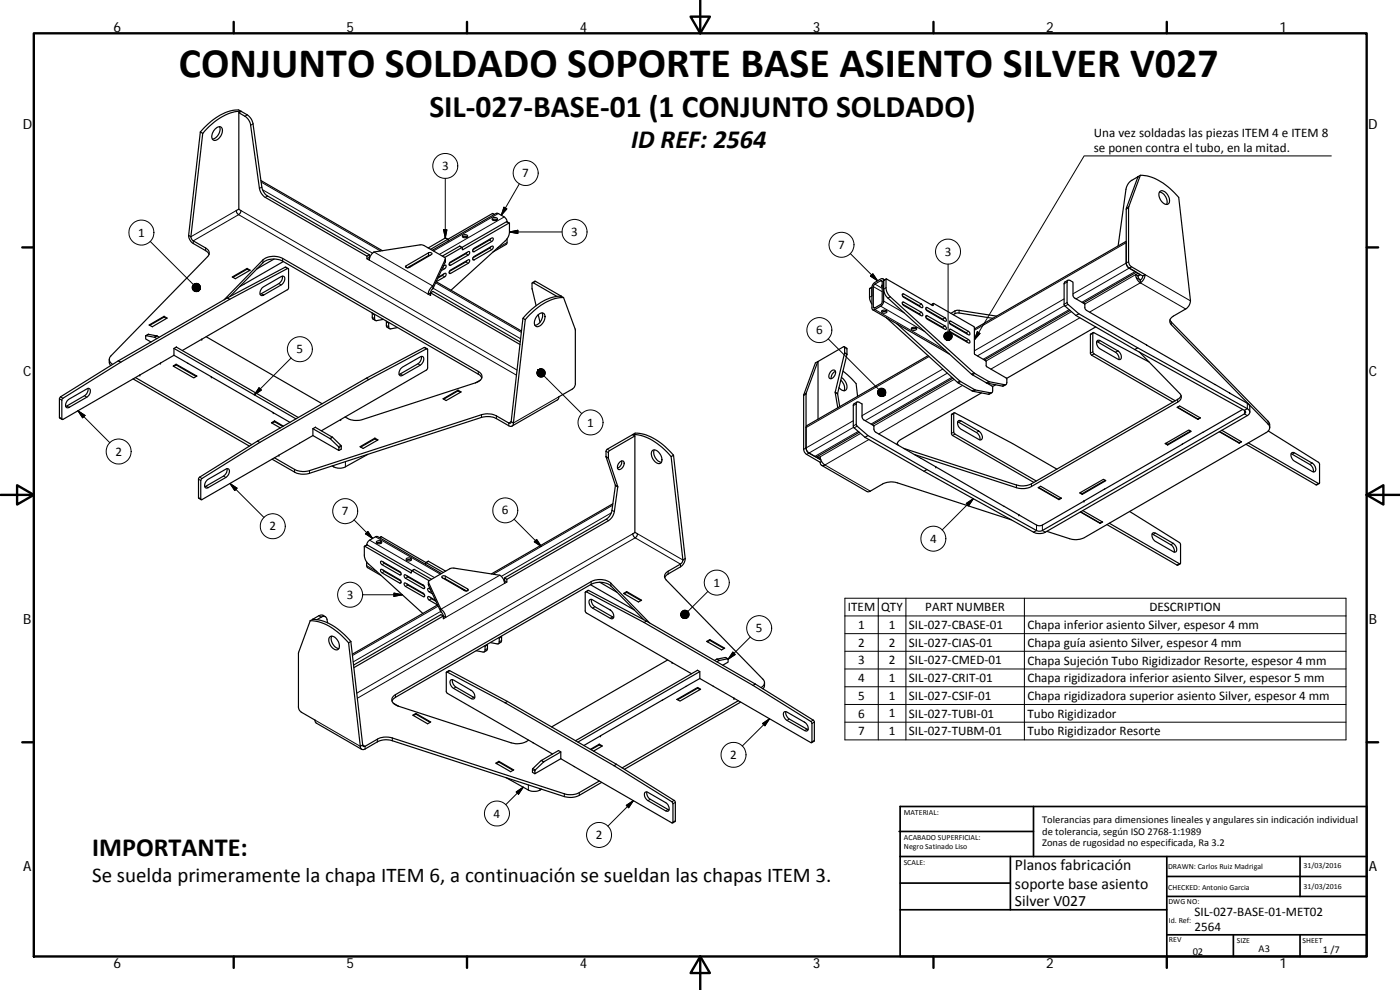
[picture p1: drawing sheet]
<svg xmlns="http://www.w3.org/2000/svg" width="420mm" height="297mm" viewBox="0 0 420 297" stroke-linecap="round" stroke-linejoin="round" font-family="sans-serif">
<g fill="none" stroke="#000" stroke-width=".36">
<path d="M60.1 39.6l-3.5 31M60.1 39.6l.7 .4M64.6 38.7a1.12 1.12 0 0 1 1.1-.7 1.12 1.12 0 0 1 1 .9 2.89 2.89 0 0 1-2.6 3.2 2.07 2.07 0 0 1 .3-3.2zM65.9 38a3.1 3.1 0 0 1-2.2 3.7M71.7 33.8l1.8 1.1a3.8 3.8 0 0 1 1.7 2.7l2.7 18.9a3.9 3.9 0 0 0 1.7 2.7l30.5 17.6M71.7 33.8l.7-.4 1.8 1.1a4 4 0 0 1 1.7 2.7l2.7 18.9a4 4 0 0 0 1.7 2.7l30.5 17.6M71.7 33.8v29l.6 .4v.4a.61 .61 0 0 1-.5 .7 .61 .61 0 0 1-.8-.5l-.1-.6 .8-.5M72.3 33.4h.1M72.3 33.4a16 16 0 0 0-11.5 6.6M72.3 33.4a3.9 3.9 0 0 0-3.3-.1 19.1 19.1 0 0 0-8.9 6.3M60.8 40l-3.5 31M78.3 54.2l36.5 21"/>
<path d="M341.5 53.1h.1M341.5 53.1l-1.8 1a3.8 3.8 0 0 0-1.8 2.7l-2.3 17M341.5 53.1v.1M342.2 52.6l-3.5 9.6v16.3l.3 .9 .4 .5 4.3 2.5M342.2 52.6l-.7 .4-3.5 9.8v16.1l.3 .9 .6 .7M342.2 52.6a15.5 15.5 0 0 1 10.9 5.9l.6 .7 3.6 31.1a3.1 3.1 0 0 1-1.5 2.4l-3.7 2.1a1.57 1.57 0 0 0-.6 2.6l29.1 29.8a1.52 1.52 0 0 1-.6 2.6l-54.5 31.5a6.1 6.1 0 0 1-4.5 .3l-6.8-2.2M348 57.6a2.98 2.98 0 0 1 2.1 3.7M348.1 57.5a1.84 1.84 0 0 1 2.6 1.4 1.48 1.48 0 0 1-.6 2.4 2.94 2.94 0 0 1-2-3.8zM56.6 70.6l.7 .4M56.6 70.6a2.98 2.98 0 0 0 1.4 2.5l3.7 2.1 1 1.1M57.3 71l.5 1.2 3.9 2.2a1.57 1.57 0 0 1 .6 2.6l-29 29.8a1.54 1.54 0 0 0 .5 2.5M82.3 77.7l-5.2 3"/>
<path d="M85 78.5l-13.1 7.5M110.1 76.8v.8l.7 .4a3.1 3.1 0 0 1 1.4-2.4l14.4-2.2 6.7 3.8 .4 .5-3.8 8.1M110.8 77.2l-.7 .4M110.8 76.4l-.7 .4M110.8 76.4l.2 .9M121.8 79.8l6.9-4a.46 .46 0 0 1 .7-.1 .46 .46 0 0 1 .1 .7l-6.9 3.9a.51 .51 0 0 1-.6 .1 .51 .51 0 0 1-.2-.6zM122.9 79.9l.2 .2M123 79.9l.2 .1M123.5 79.7l.1 .1M129.1 76.6l-.5 .1-6.4 3.7M133.1 79.9l.4-.3a.46 .46 0 0 1 .5 .4 .46 .46 0 0 1-.4 .5l-1.2 .7M133.4 77.3l5.2-3h.2l.1 .6 13.9-8 .1 2.7a3.8 3.8 0 0 1-1.3 2.7l-16.3 14.8"/>
<path d="M133.7 77.7l-.1 1-3.7 7.9M134.5 71.8l-.9-.4-5.1 3M134.5 72.3l-.1-.5-5.2 3M135.1 78.7l5.4-3.2a.48 .48 0 0 1 .6 .4 .48 .48 0 0 1-.4 .6l-5.5 3.1a.48 .48 0 0 1-.5-.4 .48 .48 0 0 1 .4-.5zM138.7 74.3l-.8-.4-5.2 2.9M138.8 70.7a.82 .82 0 0 1 .9-.3 .82 .82 0 0 1 .6 .7 .86 .86 0 0 1-.9 .2 .86 .86 0 0 1-.6-.6zM138.9 71.1l.5-.2 .8 .2M140.2 75.7l-.4 .4-4.9 2.9M140.2 78.2l-.4 .4-4.9 2.8M142.1 74.7l5.5-3.3a.48 .48 0 0 1 .5 .4 .48 .48 0 0 1-.4 .6l-5.4 3.1a.37 .37 0 0 1-.5-.2 .37 .37 0 0 1 .2-.5zM142.2 77l5.4-3.1a.37 .37 0 0 1 .5 .1 .37 .37 0 0 1-.2 .5l-5.6 3.5a.47 .47 0 0 1-.5-.4 .47 .47 0 0 1 .4-.6zM147.2 71.6l-.3 .4-4.9 2.9"/>
<path d="M147.2 74.1l-.3 .4-4.9 2.8M147.8 66l.7-.2 .7 .2M147.8 65.4a.78 .78 0 0 1 .9-.2 .78 .78 0 0 1 .5 .7 .86 .86 0 0 1-1.5-.3zM148.4 64.3l-.6-.2-13.4 7.7M149.1 65.9v.1M152.1 66.5l-13.4 7.7M152.1 66.5l.8 .4M152.2 66.5l-.2-.7-.5-.6-1.9-1.1-.7-.1-19.2 11.1M152.2 71.6v1.3l-.3 .4-4 2.3M338 72.4l-45.6 26.3M44.8 97.5l4.4-2.6 1 .5-4.5 2.6zM49.2 95.1l-4.2 2.5"/>
<path d="M49.2 95.1l.7 .5M49.2 94.9v.2M67.3 89.9l11.6-11.9a5.6 5.6 0 0 1 5.9-.5l58.7 33.9a1.7 1.7 0 0 1 1.1 1.9 1.7 1.7 0 0 1-1.5 1.4l-.4 .2M68.2 89.4l-32.7 18.9M68.2 89.4l.7 .4M68.9 89.8l-32.7 18.9M68.9 89.8l17.4-9.2 .3 .1v5.8l-.2 .4-25.9 14.9M69 89l9.9-10.2a5.4 5.4 0 0 1 5.9-.4l58.7 33.9 1.1 1.1M69.7 83.1l4.5-2.6 .9 .6-4.5 2.5zM74.2 80.8l-4.3 2.4M74.2 80.8l.7 .4M74.2 80.5v.3"/>
<path d="M78.7 86.4l5.7-3.4a.77 .77 0 0 1 1 .1 .77 .77 0 0 1 0 1l-.8 1.2-5.5 3.2a.77 .77 0 0 1-1-.1 .77 .77 0 0 1 0-1zM84.7 82.8a2.22 2.22 0 0 1-1 2.3l-5.6 3.2M86.5 80.6l-.9-.4-17.4 9.2M111.8 93.9v1.6l.9 .7M112.4 94.3v1.5l.3 .4 2.4-.4M116 96.4v1.6l.9 .6M116.7 96.8l-.1 1.2 .2 .6 .5 .1 2-.4M128.5 88.3l.7 .4v-.8l.7-.5 26.2 15.2M129.2 87.9l-.7 .4M129.2 87.9l26.9 15.5M129.9 85.8a3.2 3.2 0 0 0-1.4 2.5M129.9 86.6l-.4 .5-.3 .8"/>
<path d="M129.9 85.8v.8M131.5 83.2l2.1-1.2a.58 .58 0 0 1 .3 .6 .58 .58 0 0 1-.4 .5l-2.6 1.4 25.6 14.8M133.1 82.2l-1.7 1.2M135.1 81.1l5.6-3.2a.6 .6 0 0 1 .3 .6 .6 .6 0 0 1-.5 .5l-5.3 3a.46 .46 0 0 1-.5-.3 .46 .46 0 0 1 .4-.6zM156.9 95.5l-3.5 31M157.6 95.9l-3.5 31M159.8 84.8l.8-.4 7.7 4.4M161.4 94.6a1.13 1.13 0 0 1 1.1-.7 1.13 1.13 0 0 1 1 .8 2.88 2.88 0 0 1-2.6 3.3 2.15 2.15 0 0 1 .3-3.2zM161.5 94.4l.6 2.3M162.7 93.9a2.99 2.99 0 0 1-2.2 3.7M167.1 88.9l-7.3-4.1-.1 1.8 1.2 5.1M168.3 88.8v.1"/>
<path d="M169.1 89.3l3.6 9.6-.1 16.7-.8 1.1-4.1 2.4-.2 .8-13.8 7.9M169.1 89.3a3.8 3.8 0 0 0-3.3-.1 18.9 18.9 0 0 0-8.9 6.3l.7 .4M169.1 89.3a15.3 15.3 0 0 0-10.8 5.9l-.7 .7M261.7 86.2l-.7 .5v2.5v.7l.7 1.3M261.9 93l23.1 13.3M262.4 84.9l1.9-1.2a.53 .53 0 0 1 .6-.1 .53 .53 0 0 1 .3 .6l-.1 6.6-.6 .9-1.9 1.2a.53 .53 0 0 1-.7 .1 .53 .53 0 0 1-.2-.6v-6.1l.1-.7zM262.4 85.3l1.9-1.1 .4 .1v6.4l-.3 .6-2.1 1.2-.2-.4v-6.1zM264.6 93.3a.76 .76 0 0 1 .9-.3 .76 .76 0 0 1 .6 .8 .81 .81 0 0 1-.9 .2 .81 .81 0 0 1-.6-.7zM264.7 93.2a1.13 1.13 0 0 0 1.4 0M264.7 85.6h.1M264.8 85.5l-.2 .4 .2 .2M264.9 83.6l.6 .4"/>
<path d="M265.9 95.3l21.7 19.6a15.1 15.1 0 0 0 9.1 3.4l1-.5M265.9 83.7l-.7 .5v2.6a3.9 3.9 0 0 0 1.3 2.7l25.1 22.8 4.4 2.6M265.9 83.7l14 8 .1-.6h.2l12.1 6.9 .1 .3 .1 7.9 3.4 2 .2 1.8 5.9 3.5 .1 1.7-.5 .2a14.8 14.8 0 0 1-9.2-3.4l-25.2-23a3.9 3.9 0 0 1-1.3-2.6zM269.1 97.1l19.2 17.4a14.9 14.9 0 0 0 9.2 3.4l.4-.4v-1.5l-1.9-1.1M270.9 88.8l4.9 2.9 .4 .4M270.9 91.2l4.9 2.9 .4 .4M270.9 88.2l5.8 3.2a.46 .46 0 0 1 .3 .5 .46 .46 0 0 1-.5 .4l-5.4-3.2-.3-.6zM270.9 90.6l5.8 3.2a.48 .48 0 0 1 .3 .5 .48 .48 0 0 1-.5 .4l-5.3-3-.4-.6zM273.6 98.4a.87 .87 0 0 1 1.5 .4 .81 .81 0 0 1-.9 .4 .81 .81 0 0 1-.6-.8zM273.6 98.4l.7 .2 .7-.2M277.9 92.4l.4-.1 5.4 3.1a.48 .48 0 0 1 .4 .6 .48 .48 0 0 1-.5 .4l-5.5-3.2zM277.9 94.8l.4-.1 5.4 3.2a.46 .46 0 0 1 .4 .5 .46 .46 0 0 1-.5 .4l-5.3-3-.4-.6z"/>
<path d="M277.9 92.9l5 2.9 .3 .4M277.9 95.4l5 2.8 .3 .4M280.1 91.1l-.6 .3M285 98.8h.4l5.4 3.2a.46 .46 0 0 1 .4 .5 .46 .46 0 0 1-.6 .4l-5.2-3.1-.4-.3zM285 96.3l5.8 3.2a.48 .48 0 0 1 .4 .5 .48 .48 0 0 1-.6 .5l-5.2-3.1-.4-.4zM285 99.4l5 2.9 .3 .4M285 97l5 2.8 .3 .4M285.4 94l1.2-.7 .9-.2 11.6 1.7M286.1 94.4l.7-.4 1-.1 10.2 1.6M320.5 84.1l-.9 .5-.2 .4v6.4l3.5 3.3M321.2 93.2l-25.7 14.8M322.9 94.7l17.7 10.2"/>
<path d="M323.8 94.1l17.6 10.3 32.9 18.2M323.8 94.1l-3.5-3.2-.1-6.3a.55 .55 0 0 1 .3-.5 .55 .55 0 0 1 .6 0l.9 .5 .1 4.3 .4 .6 3 1.7 .1 1.4 .4 .4 13.7 8M323.8 94.1l-.9 .6M328.1 99.8l-.9 .5v5.7l.4 .6 24.4 14M328.9 98.1l-26.8 15.4M338.9 80.5l4.1 2.3M338.9 80.5l1.8 1M340.8 82.4a3.4 3.4 0 0 0 1.4 2.5M340.8 82.4l.7 .4M341 81.7l-15.9 9.2M341.5 82l.7 .4M341.5 82l-.7 .4"/>
<path d="M341.5 82h.1M341.5 82.8l.2 .6 .5 .7M342.2 82.4h.1M342.2 82.4l-.7 .4M342.2 84.1v.8M343 82.8l.7-.4a3.1 3.1 0 0 1-1.5 2.5M343 82.8l-.3 .8-.5 .5M351.1 95.9l.4 .7 29.1 29.8 .4 .9 .1 1M26.4 116.5a2.17 2.17 0 0 1-1.1 2.2l-5.6 3.2M32.8 107.8v1.1l.5 .8M35.5 108.3l-17.4 10.9-.3 .5v5.5l.9 .7M35.5 108.3l.7 .4"/>
<path d="M39.9 113.7l35 20.2M40.6 113.3l35 20.1M43.8 100.7l.8-.4 2.5 .5 .7 .4M43.8 100.7l2.6 .5 .7 .4M43.8 100.7l-.1 1 1.6 .9M52 109.8l.9-.5 6.2 3.5-.9 .6zM52.2 106.6l-33.6 19.2v-5.7l.2-.5 17.4-10.9M52.2 104.5v2.1M52.2 106.6l4.2 2.4M52.2 104.5l36.6 21.2M52.9 109.3v.2M52.9 109.5l-.7 .4"/>
<path d="M52.9 109.5l6 3.5M52.9 104.1l36.6 21.2M52.9 104.1l-.7 .4M52.9 104.1v.1M56.4 109l7.1 4.1M56.4 109h.1M60.6 101.8l-5.9 3.4M61.9 101l34.8 20.1M63.4 113.1l18.6 10.7M109.9 113.5l-32.7 18.9M109.9 113.5l.7 .4M110.6 113.9l-32.7 18.9"/>
<path d="M110.6 113.9l17.7-9.2v5.7l-.3 .6-31.6 18.3M120.2 110.7l.6-.6 5.3-3a.76 .76 0 0 1 1 .1 .76 .76 0 0 1 0 1l-1 1.4-5.3 3a.77 .77 0 0 1-1-.1 .77 .77 0 0 1 0-1zM126.4 107a2.31 2.31 0 0 1-1 2.2l-5.6 3.1M128.2 104.7l-.9-.4-17.4 9.2M133 119.7l4.4-2.6 1 .5-4.5 2.6zM137.4 117.1v.2M138.2 117.7l-.8-.4-4.2 2.5M142.7 114.9l-34.7 11.2a6.2 6.2 0 0 1-4.4-1M144.2 114l-1.5 .9M245.4 108.5l-3.5 9.6v16.3l.3 .9 .6 .6M245.4 108.5l-.7 .4-3.5 9.8v16.1l.2 .9 .5 .5 4.2 2.5M245.4 108.5h.1"/>
<path d="M245.5 108.5v17.3M245.5 108.5l7.9-4.4 .1 1.9-2.8 11.6 .7 4.8M249.5 111.3a.76 .76 0 0 1 1.1-.2 .76 .76 0 0 1 .1 1.1 1.3 1.3 0 0 1-1.8 1.2 1.86 1.86 0 0 1 .6-2.1zM250.8 111.4a1.97 1.97 0 0 0-1.3 2.2M252.3 114.1a2.93 2.93 0 0 1 1 3.1M252.5 113.3a2.87 2.87 0 0 1 1.4 3.7 1.47 1.47 0 0 1-2.1-.7M253 111.4l2 1.7 1.9 2 .5 3.8M253.4 104l.8 .6v1.8l-2.8 11.6 .6 4M278.5 106.7l-36.3 21-.3 .6M286 113.5l-24.2 13.9M294.5 117.9l-24.2 14-.8 .7-.3 .8M296 114.9l4.8 .9 1.1-.4"/>
<path d="M298.8 115.4l-.9 .6M329.1 102.5l5.7 3.2a2.2 2.2 0 0 1 1 2.2M329.3 102.3l.7-.2 5.5 3.2a1.81 1.81 0 0 1 .7 2.5h-.7l-5.3-3.1a2.01 2.01 0 0 1-.9-2.4zM339.7 101l4.4 2.5M339.7 101h.1M340.6 104.9l32.9 18.2M341.4 104.4l-.8 .5M342 105.6l12 12.4a1.54 1.54 0 0 1-.6 2.7l-43.8 25.3a5.7 5.7 0 0 1-4.6 .3l-30.6-9.9M344.1 103.5l20.5 11.9M344.1 103.5h.1M344.9 108.6l-16.7-8.8-.2 .1v5.7l.3 .6 24.4 14M354.4 118.7l-.4 .7-.6 .4-43.8 25.4a6.3 6.3 0 0 1-4.6 .3l-33.8-11"/>
<path d="M364.6 115.4l4.5 2.6M364.6 115.4h.1M369.1 118l5.6 3.3 .4 .5v1.9M369.1 117.9v.1M20.4 120.1l5.7-3.4a.76 .76 0 0 1 1 .1 .76 .76 0 0 1 0 1l-1 1.4-5.3 3a.76 .76 0 0 1-1.1-.1 .76 .76 0 0 1 .1-1zM77.2 132.4l-17.4 10.9-.2 .3v5.8l.8 .5M77.2 132.4l.7 .4M77.9 132.8l-17.4 10.9-.2 .5v5.7l23.4-13.3M82 123.8l5 2.9M82.4 126.3l-.9 .6 2.6 1.5M82.4 126.3l2.7 1.6M82.4 126.3v.2"/>
<path d="M82.4 126.5l2.4 1.5M82.4 126.5l-.8 .5M89.9 133h.1M89.9 133l-6.2 3.6M93.9 128.6v2.1M93.9 128.6l5.2 3 2.6 2.5v1.1l-7.8-4.5M93.9 130.7l-4 2.3M94.6 128.2l5.2 3 2.5 2.4 .1 1.2-.7 .4M94.7 128.2l-.8 .4M108.1 134l4.4-2.5 .9 .5-4.4 2.6zM110.4 136.3l-6.7 3.8a3.9 3.9 0 0 1-4-.3M112.5 131.7l.8 .4"/>
<path d="M112.5 131.7l-4.2 2.5M112.5 131.5v.2M153.4 126.5l-.1 .4-.4 .1-3.9-2.2a6.1 6.1 0 0 0-4.5-.4l-51.6 16.8a5.9 5.9 0 0 1-4.5-.4l-6.1-3.4M153.4 126.5l.7 .4M154.1 126.9a.85 .85 0 0 1-.4 .9 .85 .85 0 0 1-1-.1l-3.7-2.1a5.9 5.9 0 0 0-4.5-.4l-51.6 16.8a5.9 5.9 0 0 1-4.5-.4l-6.8-3.8M186 138.6a.75 .75 0 0 1 1.1-.2 .75 .75 0 0 1 .1 1.1 1.3 1.3 0 0 1-1.8 1.2 1.81 1.81 0 0 1 .6-2.1zM186.6 138.3a2.09 2.09 0 0 1-1.3 2.2M189.9 130.4a3.8 3.8 0 0 1 3.3-.1 19 19 0 0 1 8.9 6.3M189.9 130.4a15.7 15.7 0 0 1 11.5 6.6l.7-.4M189.9 130.4h.1M190.5 130.8l-7.5 4.4-.4 .5v1.8l2.8 8.5-1 7.5a4.1 4.1 0 0 1-1.8 2.7l-30.5 17.6M190.5 130.8l-.6-.4-7.7 4.4-.3 .5v1.8l2.8 8.5-1 7.5a4.1 4.1 0 0 1-1.8 2.7l-30.5 17.6"/>
<path d="M190.5 130.8v29l-.6 .4a1.14 1.14 0 0 0 .9 1.1l.5-1.1-.8-.5M195.7 135.3a1.52 1.52 0 0 1 2.3 .8 1.96 1.96 0 0 1 0 3 2.85 2.85 0 0 1-2.3-3.8zM196.4 135a2.98 2.98 0 0 0 2.1 3.7M201.4 137l3.5 31M202.1 136.6l3.5 31M242.8 135.9l3.5 2.1M245.5 137.4l.6-.3 .2 .9M245.5 136.8v.6M245.5 137.4l.7 .4M246.3 137.8h-.1M246.3 138l.6 .9 .7 .6a.88 .88 0 0 1-1 .1 .88 .88 0 0 1-.5-.9M246.6 138.5l-.5 .2"/>
<path d="M246.6 139.6l13.7 8 .9-.2 3.7-2.2a6.1 6.1 0 0 1 4.5-.3l34.1 11.1M257.2 120.6l-1.1 .9v6.5l.2 .4 3.3 2.8M257.9 129.7l-12.7 7.3h-.5l-1.9-1.1M259.6 131.2l.9-.5-3.5-3.3v-6.2a.52 .52 0 0 1 .2-.6 .52 .52 0 0 1 .6 .1l.9 .5 .2 4.4 3.3 2.1 .3 1.7 13.9 8.1M259.6 131.2l17.7 10.2 32.9 18.3M260.5 130.7l17.7 10.2M269.3 133l.4 .6M276.4 137.5l24.9 14.4M276.4 137.5h.1M286.3 123.9l-.8 .5v5.8l.3 .4 24.5 14.2M287.4 126.6l5.6 3.2a2.17 2.17 0 0 1 1.1 2.2M287.5 126.3l.4-.1 .5 .1 5.3 3a1.84 1.84 0 0 1 .8 2.6l-.8-.1-5.3-3a2.04 2.04 0 0 1-.9-2.5z"/>
<path d="M349.7 133.1l7.1-4.1 .7 .4-7.1 4.1zM350.4 133.3v.2M353.3 122.2l.7-.4 6.2 3.6-.7 .4zM353.4 122.2l6.1 3.5M354.8 133.3l-23.3 13.5M354.8 133.3h.1M357.3 129.3l-6.9 4-.5-.3M359.5 125.7v.1M360.1 125.3l-.6 .4M361 129.7h.1M361 129.7l-6.2 3.6M365.9 129.5l6 3.5"/>
<path d="M366 129.5l5.9 3.3M366.7 129.1l5.9 3.5-.7 .4M371.9 132.8v.2M372.5 132.5l-.6 .3M372.9 122.9l-11.9 6.8M373.5 123.1a.57 .57 0 0 1 .3 .6 .57 .57 0 0 1-.3 .5l-60.7 35-.6 .2-1.1-.2M373.9 133.3l21 12.2 1-.4M374.3 122.6a1.09 1.09 0 0 1 .8 1.1 1.09 1.09 0 0 1-.8 1l-60.6 35-1.6 .4-1-.1-.9-.3M374.3 122.6l-.8 .5M380.6 129.3l15.2 9.5 .2 .4v5.8l-.3 .1-21.1-12.2M387.5 136.2l5.6 3.2a2.18 2.18 0 0 1 1 2.2M387.6 135.9l.7-.1 5.5 3.2a1.82 1.82 0 0 1 .8 2.5h-.8l-5.3-3.1a2.01 2.01 0 0 1-.9-2.5z"/>
<path d="M62.3 144l5.5-3.2a.75 .75 0 0 1 1 .1 .75 .75 0 0 1 0 1l-1 1.4-5.3 3a.76 .76 0 0 1-1-.1 .76 .76 0 0 1 0-1zM68.1 140.6a2.18 2.18 0 0 1-1 2.3l-5.6 3.1M183.9 151.2l-36.4 21M278.2 140.9l-.9 .5M278.2 140.9l32.9 18.3M301.3 151.9l4.5 2.6M301.3 151.9h.1M305.8 154.5h.1M311.1 159.2l-.9 .5M311.6 146.3l.7-.4 6.2 3.6-.7 .4zM311.7 146.2l6.1 3.6M317.2 140.8l-13.3-7.7-17.6-9.2-.1 5.7 .3 .6 24.5 14.1"/>
<path d="M317.8 149.8v.1M318.4 149.4l-.6 .4M324.1 147.9l7.1-4.1 .7 .4-7.1 4.1zM324.2 153.6l6 3.4M324.3 147.8l.5 .3M324.3 153.6l5.9 3.3 .6-.4M324.8 148.1v.2M325 153.2l5.9 3.4-.7 .4M325.3 150.3l-12.9 7.4-1.2-.1-5.4-3.1M325.3 150.3h.1M330.2 156.9v.1M331.5 146.7v.1"/>
<path d="M331.5 146.7l-6.2 3.6M331.7 144.1l-6.9 4M332.2 157.4l21 12.1 1-.3M339 153.5l15.1 9.4 .2 .5-.1 5.7-21.3-12.1M110 168.6v1.1l.3 .6 4 2.3M110 163.5l.4-.9 .5-.5 1.8-1 .6-.1 19.2 11.1M110.1 163.5l13.5 7.7M110.1 163.5l-.7 .4M113 162.5a.76 .76 0 0 1 .9-.4 .76 .76 0 0 1 .5 .9 .82 .82 0 0 1-.8 .2 .82 .82 0 0 1-.6-.7zM113.1 163a1.13 1.13 0 0 1 1.3 0M113.1 162.9v.1M113.9 161.3l.6-.2 13.3 7.7"/>
<path d="M114.2 168.5l.4-.1 5.3 3.1a.51 .51 0 0 1 .5 .5 .51 .51 0 0 1-.5 .5l-5.3-3.1-.4-.5zM114.3 170.8l5.6 3.1a.51 .51 0 0 1 .5 .5 .51 .51 0 0 1-.5 .5l-5.3-3a.73 .73 0 0 1-.3-1.1zM115 168.6l.3 .4 5 2.9M115 171.1l.3 .4 5 2.8M121.4 172.5h.3l5.4 3.1a.47 .47 0 0 1 .5 .6 .47 .47 0 0 1-.6 .4l-5.4-3.2-.3-.6zM121.4 174.9l5.7 3.2a.46 .46 0 0 1 .4 .5 .46 .46 0 0 1-.5 .4l-5.3-3-.4-.6zM122 167.7a.89 .89 0 0 1 1.5 .3 .81 .81 0 0 1-.9 .4 .81 .81 0 0 1-.6-.7zM122 168.1l.7-.2 .6 .2M122.1 172.7l.3 .4 5 2.9M122.1 175.2l.3 .4 5 2.8M123.5 171.3l.9-.4 5.1 2.9M127.7 169.3l.1-.5 5.2 3"/>
<path d="M127.8 168.8l.8-.4 5.1 3M128.6 174.6v1.1l3.7 7.9M128.8 174.2l-5.1-2.9h-.2l-.2 .6-13.9-8-.1 2.7a3.8 3.8 0 0 0 1.3 2.6l16.3 14.9M129.1 179.2l1.7 1.2M129.2 176.8l-.4-.2a.37 .37 0 0 0-.5 .2 .37 .37 0 0 0 .2 .4l1.3 1M132.6 173l.4-.2h.6l6.8 3.9a.37 .37 0 0 1 0 .5 .37 .37 0 0 1-.4 .1h-.4l-6.9-3.9zM133.1 173.5l6.9 3.8M138.8 176.6l-.2 .1M139.2 176.9l-.2 .1M139.3 176.9l-.2 .1M151.3 174.3l.1-.9 .7 .4v.8l-.7 .4a3 3 0 0 0-1.4-2.4l-14.1-2.2-.9 .2-6.1 3.5-.3 .7 3.7 8M151.4 174.2l.7 .4"/>
<path d="M175.7 177.6l.9-.5 17.4 9.3M177.2 175.5l13.1 7.5M177.5 179.9a2.27 2.27 0 0 0 1.1 2.2l5.6 3.1M180 174.7l5.2 3M188.1 177.5l4.4 2.6-.9 .5-4.4-2.5 .9-.6v.2M188.1 177.7l-.7 .4M188.1 177.7l4.3 2.5M204.9 168l-.1 .6-.6 .6-3.7 2.2a1.58 1.58 0 0 0-.6 2.6l29 29.8a1.52 1.52 0 0 1-.5 2.5M205.6 167.6a3.1 3.1 0 0 1-1.4 2.5l-4 2.3-.7 .9M205.6 167.6l-.7 .4M345.8 160.2l5.6 3.2a2.2 2.2 0 0 1 1 2.3M345.9 160l.3-.2 .6 .2 5.3 3a1.84 1.84 0 0 1 .8 2.6h-.6l-5.5-3.1a2.04 2.04 0 0 1-.9-2.5z"/>
<path d="M93.1 186.2a3.8 3.8 0 0 1 3.3 0 18.4 18.4 0 0 1 8.9 6.3M93.1 186.2a15.3 15.3 0 0 1 10.9 6l.6 .7M93.1 186.2l-3.5 9.8 .1 16.8 .8 .9 4 2.3 .4 1 13.7 7.8M93.9 185.8h.1M95.1 185.9l1.3-.7a1.05 1.05 0 0 1 1.7 .6l.2 1.1M97.7 185l-.9-.4h-.7l-2.2 1.2M98.9 191.2a1.52 1.52 0 0 1 2.3 .7 1.98 1.98 0 0 1 0 3.1 2.86 2.86 0 0 1-2.3-3.8zM99.6 190.9a2.96 2.96 0 0 0 2.1 3.7M104.6 192.9l3.5 31M105.3 192.5l-.7 .4M105.3 192.5l3.5 31M130.7 180.1l-1.9-1.1a.43 .43 0 0 0-.5 .3 .43 .43 0 0 0 .2 .5l2.8 1.7-25.5 14.8"/>
<path d="M132.3 183.6l.6 .6 .1 .6M132.3 182.8v.8M132.3 182.8a3.1 3.1 0 0 1 1.4 2.5M133 184.8l.7 .5M133 184.8l-.7-.4-26.2 15.2M133 184.8l-26.8 15.5M133 184.8v.9l.7-.4M145.5 193.7l.1 1.5-.3 .4-2.4-.4M146.3 193.3v1.5l-1 .8M149.8 191.3v1.5l-.2 .4-2.4-.4M150.5 190.9v1.6l-.9 .7M176.9 180l.7-.1 5.5 3.1a1.81 1.81 0 0 1 .8 2.6l-.8-.1-5.3-3a2.03 2.03 0 0 1-.9-2.5z"/>
<path d="M193.2 185.9l-9.9-10.1a5.6 5.6 0 0 0-5.9-.5l-58.7 33.9-1 1.2M193.3 186.8l-17.3-9.2-.3 .1-.1 5.6 .4 .6 31.5 18.2M193.3 186.8l32.7 18.9M194 186.4l-.7 .4M194 186.4l32.7 18.9M195 186.9l-11.7-11.9a5.4 5.4 0 0 0-5.9-.5l-58.7 33.9a1.7 1.7 0 0 0-1.1 1.8 1.7 1.7 0 0 0 1.5 1.5l.4 .2M200.4 198l-34.8 20.1M212.1 192.4l.9-.5 4.5 2.6-1 .5zM213 192.2l-.7 .4M213 191.9v.3M213 192.2l4.3 2.4M215.8 198.2l-.7 .4"/>
<path d="M215.9 198.2h-.1M215.9 198.2l2.5-.5 .1 1-1.6 .9M218.4 197.7l-.7-.4-2.5 .5-.8 .4M118 211l1.5 .9M119.5 211.9l33.9 11a6.1 6.1 0 0 0 5.3-.8M124.8 214.1l4.5 2.5-1 .6-4.4-2.6 .9-.5v.2M124.8 214.3l4.3 2.4M124.8 214.3l-.7 .4M134 201.6l1-.4 17.3 9.3M135.2 204.1l.5-.2 .4 .1 5.3 3.1a1.77 1.77 0 0 1 .8 2.6l-.8-.1-5.3-3.1a2.01 2.01 0 0 1-.9-2.4zM135.8 203.9a2.32 2.32 0 0 0 1 2.2l5.7 3.2M151.6 210.9l32.7 18.8"/>
<path d="M151.6 210.9l-17.5-9.3-.2 .1v5.8l.3 .5 25.8 14.8M152.3 210.5l32.7 18.8M152.3 210.5l-.7 .4M198.8 210.1h.1M198.8 210.1l-23.6 13.6M203.2 209.8l6.2-3.5 .9 .5-6.2 3.6zM205.9 206h.1M205.9 206l-7.1 4.1M209.3 201.1l.7 .4v2.1M209.3 201.1l-36.6 21.1M209.4 206.3v.2M209.4 206.5l.7 .4"/>
<path d="M209.4 206.5l-6 3.5M210 203.6l-4.1 2.4M210 201.5l-36.6 21.2M210 203.6l4.1 2.3M214.1 205.9h.1M221.6 210.2l-34.9 20.2M222.3 210.7l-34.9 20.1M226 205.7l17.4 10.9 .3 .3-.1 5.9h-.3l-29.2-16.9M226.7 205.3l-.7 .4M226.7 205.3l17.5 10.9 .2 .3v5.8l-.8 .5M229.4 204.9v1l-.4 .8M235.3 213.7l.3-.2 .6 .2 5.3 3a1.78 1.78 0 0 1 .7 2.6l-.7-.1-5.3-3a2.05 2.05 0 0 1-.9-2.5z"/>
<path d="M235.8 213.5a2.31 2.31 0 0 0 1.1 2.2l5.6 3.2M108.1 223.9a.88 .88 0 0 0 .5 .9 .88 .88 0 0 0 1-.1l3.7-2.1a5.8 5.8 0 0 1 4.4-.3l52 16.8a5.9 5.9 0 0 0 4.2-.5l6.7-3.9M108.8 223.5l.3 .5 .5-.1 3.7-2.1a5.7 5.7 0 0 1 4.4-.4l52.5 17a5.7 5.7 0 0 0 3.7-.6l6-3.5M108.8 223.5l-.7 .4M149.7 228.4l4.5 2.6-.9 .5-4.5-2.5 .9-.6v.3M149.7 228.7l4.3 2.4M149.7 228.7l-.7 .4M151.9 233.3l6.7 3.7 1.2 .4a3.7 3.7 0 0 0 2.7-.6M160 222.8l5.8 3.4M160 222.8v.1M167.6 225.2l.7 .4v2M167.6 225.2l-5.2 3-2.5 2.4-.1 1.1 .7 .5"/>
<path d="M168.3 227.6l4 2.4M168.3 225.6a19.6 19.6 0 0 0-7.7 5.5l-.1 1.1 7.8-4.6M172.3 230l6.3 3.6M172.3 230h.1M178.6 233.6h.1M179.8 223.3l1 .5-2.7 1.6M179.8 223.3v.2M179.8 223.3l-2.6 1.5M179.8 223.5l.8 .4M179.8 223.5l-2.4 1.4M184.3 229.7l17.4 10.9 .3 .6-.1 5.7-23.3-13.3M185 229.3l-.7 .4"/>
<path d="M185 229.3l17.4 10.9 .3 .5v5.6l-.8 .6M193.6 237.8l.7-.2 5.5 3.2a1.81 1.81 0 0 1 .7 2.6l-.7-.1-5.4-3.1a2.03 2.03 0 0 1-.8-2.4zM194.1 237.6a2.27 2.27 0 0 0 1.1 2.2l5.6 3.2"/>
</g>
<g fill="none" stroke="#000" stroke-width=".3">
<path d="M74.2 34.5l-.7 .4M75.9 37.2l-.7 .4M78.4 54.6l35.8 20.7M78.6 56.1l-.7 .4M78.8 56.9l33 19.1M80.3 58.8l-.7 .4M133.6 53.5v17.9l.7 .4M155.9 55.2l-5.5 9.4M399.6 46.8h-74.2l-33 55.2M45.1 72.4l12.9 13M58 73.1v-.8l13.6-7.9 83.4 48.1M61.7 74.4v.8"/>
<path d="M70.9 63.2l-13.6 7.8M72.3 63.2l82.9 47.8M78.9 78v.8M84.8 77.5v.9M110.8 78l17.7 10.3M112.2 75.6l17.7 10.2M121.9 79.8v.5M128.6 75.9v.8M133.1 68.9h1l-.5 2.5zM133.6 77.9v.8M134.8 79.4l.4 .2M137.9 73.9l.7 .4"/>
<path d="M138.8 74.8l.1 .1M139.8 76.1l.7 .4M139.8 78.6l.7 .4M141.8 75.2l.5 .3M141.8 77.7l.5 .3M146.9 72l.7 .5M146.9 74.5l.7 .4M147.8 64.1l.5 .3M149.6 64.1l-19.5 11.2M151.2 62.2l.9 .5-1.7 1.9zM151.3 65.1l-19.4 11.2M152 66.5l.7 .5"/>
<path d="M152.2 72.8l-3 1.7M152.9 69.6l2.5-.5v1zM152.9 69.6h15.8M255.2 76.1l8.2 8.1M284.5 79.2v20.4M338 72.8l-45.6 26.3M338.7 62.4l-.7 .4M338.7 78.5l-16.7 9.7M338.8 62l-.8 .5M78.4 88.1l.7 .4M83.7 85.1l.7 .4M85.6 80.2l.7 .4"/>
<path d="M111.7 95.2l.7 .4M111.7 94.1l.7 .4M116 97.6l.6 .4M116 96.5l.6 .4M122.6 80.2l.2 .1M130 86.5l26.2 15.1M130.8 84.9l25.7 14.8M132.7 82.7l.8 .4M132.9 80.3l.6 .3M134.8 81.8l.4 .2M160.7 84.4l-.7 .4M261.2 82.8l.7-.7 1.5 2.1z"/>
<path d="M261.7 88.8l-.7 .4M261.7 86.3l-.7 .4M262.1 92.1l.5 .3M262.1 86l2.7 1.5M262.6 85.2l2.2 1.3M262.6 92.9l21.1 12.2M264.3 91.9l13.2 7.6M264.3 84.2l.5 .3M265.2 90.3l6.2 3.6M265.9 86.4l-.7 .4M265.9 83.8l-.7 .4M267.2 89l-.7 .5"/>
<path d="M271.2 90.7l-.4 .2M271.2 88.2l-.4 .3M276.5 93.7l-.7 .4M276.5 91.2l-.7 .5M278.3 92.3l-.5 .2M278.3 94.7l-.5 .3M280 91.6l-.1 .1M280 91.2l-.5 .3M283.6 95.4l-.7 .4M283.6 97.8l-.7 .4M285.4 98.8l-.5 .3M285.4 96.4l-.5 .2"/>
<path d="M286.6 93.3v.8M287.8 93.1v.8M290.6 99.4l-.6 .4M293.3 99.5l.8 .6-1.7 1.9zM319.4 89.7l-27 15.6M319.5 91.7l-26.2 15.1M320.2 84.6l-.8 .6M320.2 90.8l-.8 .5M320.5 91.3l-.9 .5M320.9 92.9l-25.8 14.9M321.6 93.5l-25.7 14.8M324.1 95.4l-26.7 15.3"/>
<path d="M339.6 80.1l-16.7 9.6M340.7 81.5l-16 9.2M340.8 82.4l-15.3 8.8M341 83.3l1.2 .8M343.7 82.4l13.6 7.9M351.5 96.6v.8M355.8 92.7l-13.6-7.8-15.2 8.7M17.8 119.7l.8 .4M18.2 119.1l.7 .4M25.3 118.7l.8 .5M44.6 100.3l-.8 .4M47 100.8l-.6 .4"/>
<path d="M47.1 100.8l-.7 .4M77.7 116.4l.8 .6-2.2 1.5zM87.4 107.4l-11.1 11.1M120.1 112.2l.7 .4M125.4 109.2l.7 .4M127.3 104.3l.7 .4M143.5 111.4v.9M163.3 112.8l11.3 11.3M167.7 119.1l-13.6 7.8M241.9 118.3l-.7 .4M241.9 118l-.7 .4M248.5 101.7l15.2 15.1"/>
<path d="M250.7 117.8l.7 .4M250.7 117.6l.7 .4M253.5 106l.7 .4M253.5 105.8l.7 .4M253.5 104.3l.7 .4M278.8 107l-36.9 21.3M282.9 110.7l-24.2 14M284.3 112l-24.7 14.2M285.7 113.2l-24.3 14M286.4 113.8l-24.2 14M288 114.3l-.7 .4M288.3 114.5l-.7 .4"/>
<path d="M288.9 115.6l-25.2 14.6M290.6 101.9l-.6 .4M292.3 111.9l-.7 .4M292.4 116.9l-.6 .4M292.6 112.1l-.8 .4M292.7 117l-.7 .4M296.7 114.4l-.7 .5M297 114.6l-.7 .4M297.3 117.9l-.7 .4M301.6 115.4l-.8 .4M328 100l-.8 .4M328 105.6l-.8 .4"/>
<path d="M328.3 106.2l-.7 .4M330.2 102.2l-.7 .4M335.5 105.3l-.7 .4M353.4 119.8v.9M17.8 125.2l.8 .4M20.1 121.8l.7 .4M23.4 123.2l9.6 9.6M23.4 123.2l2.1 1.5-.7 .7zM99.7 131.2l-.7 .4M99.8 131.2l-.7 .4M100.1 139.7v.4M102.3 133.6l-.7 .4"/>
<path d="M102.4 133.9l-.7 .4M103.7 138.5v1.6M144.5 124.4v.8M149 124.8v.8M153.4 126.5l-.7 .4v.8M181.9 135.4l.7 .4M181.9 137l.7 .4M181.9 137.1l.7 .4M182.2 134.8l.8 .4M256.1 126.2l-14.9 8.6M256.2 128.2l-14.1 8.1M257 121.2l-.9 .5"/>
<path d="M257 127.3l-.9 .5M257.2 127.9l-.9 .5M257.6 129.4l-13.1 7.5M258.3 130l-12.2 7.1M260.8 131.9l-13.2 7.6 13.6 7.9M286.2 124.1l-.7 .4M286.2 129.6l-.7 .4M286.6 130.2l-.7 .5M288.4 126.3l-.7 .4M293.7 129.3l-.7 .5M373.5 123.1v1.1l.8 .5M374.3 121v1.6"/>
<path d="M380.6 126.4v.8M388.5 135.9l-.7 .4M393.8 139l-.7 .4M59.6 149.3l.7 .4M59.6 143.8l.7 .4M59.9 143.2l.7 .4M61.8 145.9l.7 .4M67.1 142.9l.7 .4M69 145.1l10.2 10.2M69 145.1l2.1 1.4-.6 .7zM88.4 140.8v.8M92.9 141.2v.8"/>
<path d="M106.3 156l5.5 5.6M110.4 159.4l1.4 2.2-2.1-1.4zM154.3 155.8l8.2 8.2M181.9 155.8l.7 .4M183.5 153.9l-33 19M183.7 153.1l.7 .4M183.9 151.6l-35.9 20.7M184.7 145.5l.7 .4M184.7 145.7l.7 .5M290 151l2.1-1.4-1.4 2.2zM292.1 149.6l-9.3 9.4M305 145.5v.8"/>
<path d="M309.6 145.2v.8M311.1 157.5v1.7M312.8 157.5v1.7l.9 .5M346.8 160l-.7 .4M395.7 145.1l-.8 .4M108.8 178.5a3.8 3.8 0 0 1-5.5 3.2 3.8 3.8 0 0 1-.3-6.4 3.8 3.8 0 0 1 5.8 2.7v.5h11.9M110 169.7l3 1.8M110.2 163.5l-.7 .4M110.9 162.1l19.5 11.2M112.7 161.1l19.5 11.2M114.5 161.1l-.5 .3M115.3 169l-.7 .4"/>
<path d="M115.3 171.5l-.7 .4M118.2 177.9l2.5 .6-2.5 .4zM120.4 172.2l-.5 .3M120.4 174.7l-.5 .2M122.4 173.1l-.7 .4M122.4 175.6l-.7 .4M123.5 171.8l-.2 .1M124.4 170.9l-.7 .4M127.5 176.3l-.5 .3M127.5 178.8l-.5 .2M128.6 168.4l-.7 .4M128.6 174.8v.9"/>
<path d="M129.4 177.2l-.6 .4M129.5 179.6l-.7 .4M133.6 172.8v.9M139.7 177.1l-.2 .1M140.4 176.7v.5M150 172.6l-17.7 10.2M151.4 175l-17.7 10.3M161 161.8l1.5 2.2-2.2-1.4zM176.7 177.2l-.7 .4M177.4 174.5v.8M183.3 175v.8M189.9 160.2l-82.8 47.8"/>
<path d="M191.3 160.2l13.6 7.8M200.5 171.4v.8M204.2 170.1v-.9l-13.6-7.8-83.4 48.1M212.5 177.4l-6.1 6.1M253.6 179.5h150.4v42.5h-150.4zM263.6 179.5v42.5M271.9 179.5v42.5M307.4 179.5v42.5M352.1 163l-.7 .4M353.9 169.1l-.7 .4M95.7 184.7l.7 .5M131.5 181.9l-25.7 14.8"/>
<path d="M132.2 183.5l-26.2 15.1M146.3 194.6l-.7 .4M146.3 193.5l-.7 .4M150.5 192.2l-.7 .4M150.5 191.1l-.7 .4M178.6 182.1l-.8 .4M183.9 185.1l-.8 .4M215.2 197.8l.6 .4-.7-.4M217.7 197.3l.7 .4M219.9 195.7l.8 .7-2.2 1.4zM225.2 191.1l-6.7 6.7M253.6 184.8h150.4"/>
<path d="M253.6 190.1h150.4M253.6 195.4h150.4M94.5 216l13.6 7.9M118.7 208.4v.8M135 201.2l-.8 .5M136.8 206.1l-.7 .4M142.1 209.2l-.7 .4M228.8 217.1l2.2-1.4-1.4 2.1zM231 215.7l-8.2 8.1M236.9 215.7l-.7 .5M242.2 218.8l-.7 .4M244.1 216.1l-.8 .4"/>
<path d="M244.4 216.7l-.7 .4M253.6 200.7h150.4M253.6 206.1h150.4M253.6 211.4h150.4M253.6 216.7h150.4M108.8 223.5l.8 .4v.8M113.3 221.8v.8M117.7 221.4v.8M154.9 237.6l2.1-1.4-1.4 2.1zM157 236.2l-5.2 5.2M158.6 235.5v1.5M159.8 230.9l.7 .4"/>
<path d="M159.9 230.6l.7 .4M162.1 236.6v.4M162.4 228.2l.8 .4M162.5 228.2l.7 .4M169.4 238.2v.8M173.9 237.8v.8M195.2 239.8l-.8 .4M244.4 222.2l-.7 .4M187.9 241.6l2.2-1.4-1.4 2.2zM190.1 240.2l-7.7 7.7M200.5 242.9l-.7 .4M202.3 240.2l-.7 .4"/>
<path d="M202.7 240.7l-.7 .5M202.7 246.3l-.7 .4"/>
<circle cx="133.6" cy="49.8" r="3.8"/>
<circle cx="157.8" cy="51.9" r="3.7"/>
<circle cx="42.4" cy="69.8" r="3.7"/>
<circle cx="172.4" cy="69.6" r="3.7"/>
<circle cx="252.5" cy="73.4" r="3.8"/>
<circle cx="284.5" cy="75.5" r="3.7"/>
<circle cx="245.9" cy="99" r="3.7"/>
<circle cx="90" cy="104.8" r="3.7"/>
<circle cx="35.6" cy="135.5" r="3.7"/>
<circle cx="177.2" cy="126.8" r="3.8"/>
<circle cx="81.9" cy="157.9" r="3.8"/>
<circle cx="103.6" cy="153.4" r="3.7"/>
<circle cx="151.6" cy="153.1" r="3.8"/>
<circle cx="215.1" cy="174.8" r="3.8"/>
<circle cx="280.1" cy="161.6" r="3.7"/>
<circle cx="227.8" cy="188.5" r="3.8"/>
<circle cx="220.1" cy="226.5" r="3.8"/>
<circle cx="149.1" cy="244.1" r="3.8"/>
<circle cx="179.8" cy="250.5" r="3.7"/>
</g>
<g fill="#000">
<circle cx="42" cy="112.5" r=".18"/>
<circle cx="48.2" cy="108.9" r=".18"/>
<circle cx="60.5" cy="101.8" r=".18"/>
<circle cx="63.4" cy="113.1" r=".18"/>
<circle cx="82" cy="123.8" r=".18"/>
<circle cx="83.7" cy="136.6" r=".18"/>
<circle cx="102.2" cy="125.9" r=".18"/>
<circle cx="280.8" cy="140.1" r=".18"/>
<circle cx="305.8" cy="154.5" r=".18"/>
<circle cx="325.3" cy="150.3" r=".18"/>
<circle cx="201.7" cy="198.8" r=".18"/>
<circle cx="220.3" cy="209.5" r=".18"/>
<circle cx="180.2" cy="220.8" r=".18"/>
</g>
<g fill="none" stroke="#000" stroke-width=".71">
<path d="M10.1 10h400.1v277h-400.1zM70.1 6.6v3.4M140.2 6.6v3.4M207.3 5h5.8l-2.9 5zM210.2 0v10M280.2 6.6v3.4M350.2 6.6v3.4M6.7 74.2h3.4M410.2 74.2h3.4M.2 148.5h9.9M5.1 145.6l5 2.9-5 2.9zM410.2 148.5l5-2.9v5.8z"/>
<path d="M410.2 148.5h9.9M6.7 222.7h3.4M410.2 222.7h3.4M70.1 287v3.4M140.2 287v3.4M210.2 287l2.9 5h-5.8zM210.2 287v10M280.2 287v3.4M350.2 287v3.4"/>
</g>
<g fill="none" stroke="#000" stroke-width=".51">
<path d="M269.8 249.5h40.4M270.1 257h140.1M270.1 242h140.1v45h-140.1zM303.2 257v16M310.2 242v15M350.2 257v30M390.2 257v12M270.1 273h80.1M270.1 265h33.1M350.2 269h60M350.2 263h60M350.2 280.5h60"/>
<path d="M370.2 280.5v6.5M390.2 280.5v6.5"/>
</g>
<g fill="#000" stroke="#000" stroke-width=".3">
<path d="M133.1 68.9h1l-.5 2.5zM151.2 62.2l.9 .5-1.7 1.9zM152.9 69.6l2.5-.5v1zM60.1 86.7l-.3 .4zM60.2 86.4l-.4 .7zM60.2 86.1l-.4 1zM60.1 85.9l-.3 1.2zM60 85.6l-.2 1.5zM59.8 85.4l.2 .2-.2 1.5zM59.7 85.2l.1 .2v1.7zM59.4 85.1l.3 .1 .1 1.9zM59.1 85l.3 .1 .4 2z"/>
<path d="M58.9 85h.2l.7 2.1zM58.6 85.1l.3-.1 .9 2.1zM58.3 85.1h.3l1.2 2zM58.1 85.3l.2-.2 1.5 2zM58.1 85.3l1.7 1.8-1.9-1.6zM57.9 85.5l1.9 1.6-2-1.4zM57.8 85.7l2 1.4-2.1-1.1zM57.7 86l2.1 1.1-2.1-.9zM57.7 86.2l2.1 .9-2.1-.6zM57.7 86.5l2.1 .6-2-.3zM57.8 86.8l2 .3-1.9-.1zM57.9 87l1.9 .1-1.7 .1z"/>
<path d="M58.1 87.2l1.7-.1-1.5 .3zM58.3 87.4l1.5-.3zM58.6 87.4l1.2-.3zM58.8 87.5l1-.4zM59.1 87.5l.7-.4zM59.3 87.4l.5-.3zM59.6 87.3l.2-.2zM261.2 82.8l.7-.7 1.5 2.1zM293.3 99.5l.8 .6-1.7 1.9zM77.7 116.4l.8 .6-2.2 1.5zM161.5 111l-.3 .5zM161.5 111l-.3 .7z"/>
<path d="M161.5 111l-.3 1zM161.5 111l-.3 1.3zM161.5 111l-.2 1.5zM161.5 111l-.1 1.8-.1-.3zM161.5 111l.2 1.9-.3-.1zM161.5 111l.4 2.1-.2-.2zM161.5 111l.6 2.1h-.2zM161.5 111l.9 2.2-.3-.1zM161.5 111l1.2 2.1-.3 .1zM161.5 111l1.5 2-.3 .1zM161.5 111l1.7 1.9-.2 .1zM161.5 111l1.9 1.7-.2 .2z"/>
<path d="M161.5 111l2 1.5-.1 .2zM161.5 111l2.1 1.2-.1 .3zM161.5 111l2.1 .9v.3zM161.5 111l2.1 .7v.2zM161.5 111l2 .4 .1 .3zM161.5 111l1.9 .2 .1 .2zM161.5 111h1.7l.2 .2zM161.5 111l1.5-.2 .2 .2zM161.5 111l1.5-.2zM161.5 111l1.3-.3zM161.5 111l1-.3zM161.5 111l.7-.3z"/>
<path d="M161.5 111l.5-.3zM161.5 111l.2-.1zM265.8 118.2l-.3 .4zM265.8 117.9l-.3 .7zM265.8 117.6l-.3 1zM265.8 117.4l-.3 1.2zM265.7 117.1l-.2 1.5zM265.5 116.9l.2 .2-.2 1.5zM265.3 116.7l.2 .2v1.7zM265.1 116.6l.2 .1 .2 1.9zM264.8 116.5l.3 .1 .4 2zM264.6 116.5h.2l.7 2.1z"/>
<path d="M264.3 116.5h.3l.9 2.1zM264 116.6l.3-.1 1.2 2.1zM263.8 116.8l.2-.2 1.5 2zM263.8 116.8l1.7 1.8-1.9-1.7zM263.6 116.9l1.9 1.7-2-1.4zM263.5 117.2l2 1.4-2.1-1.2zM263.4 117.4l2.1 1.2-2.2-.9zM263.3 117.7l2.2 .9-2.1-.6zM263.4 118l2.1 .6-2-.4zM263.5 118.2l2 .4-1.9-.1zM263.6 118.5l1.9 .1-1.8 .1zM263.7 118.7l1.8-.1-1.5 .2z"/>
<path d="M264 118.8l1.5-.2zM264.2 118.9l1.3-.3zM264.5 119l1-.4zM264.8 119l.7-.4zM265 118.9l.5-.3zM265.3 118.8l.2-.2zM284.5 102.1l.5-.1zM284.5 102.1l.8-.2zM284.5 102.1l1-.5zM284.5 102.1l1.1-.6zM284.5 102.1l1.2-.9zM284.5 102.1l1.3-1.2-.1 .3z"/>
<path d="M285.7 100.6l.1 .3-1.3 1.2zM285.7 100.4v.2l-1.2 1.5zM285.5 100.1l.2 .3-1.2 1.7zM285.4 99.9l.1 .2-1 2zM285.2 99.8l.2 .1-.9 2.2zM284.9 99.7l.3 .1-.7 2.3zM284.7 99.6l.2 .1-.4 2.4zM284.4 99.6h.3l-.2 2.5zM284.1 99.7l.3-.1 .1 2.5zM283.9 99.8l.2-.1 .4 2.4zM283.7 99.9l.2-.1 .6 2.3zM283.7 99.9l.8 2.2-1-2z"/>
<path d="M283.5 100.1l1 2-1.2-1.7zM283.3 100.4l1.2 1.7-1.2-1.5zM283.3 100.6l1.2 1.5-1.2-1.2zM283.3 100.9l1.2 1.2-1.2-.9zM283.3 101.2l1.2 .9zM283.4 101.5l1.1 .6zM283.6 101.6l.9 .5zM283.8 101.9l.7 .2zM284 102l.5 .1zM284.2 102.1h.3zM23.4 123.2l2.1 1.5-.7 .7zM69 145.1l2.1 1.4-.6 .7z"/>
<path d="M290 151l2.1-1.4-1.4 2.2zM110.4 159.4l1.4 2.2-2.1-1.4zM118.2 177.9l2.5 .6-2.5 .4zM161 161.8l1.5 2.2-2.2-1.4zM204.7 185.2l.4 .3zM204.7 185.2l.7 .4zM204.7 185.2l1 .4zM204.7 185.2l1.2 .3zM204.7 185.2l1.5 .2zM204.7 185.2l1.7 .1-.2 .1zM204.7 185.2l1.9-.1-.2 .2zM204.7 185.2l2-.4-.1 .3z"/>
<path d="M204.7 185.2l2.1-.6-.1 .2zM204.7 185.2l2.1-.9v.3zM204.7 185.2l2.1-1.2v.3zM204.7 185.2l2-1.4 .1 .2zM204.7 185.2l1.8-1.6 .2 .2zM206.3 183.3l.2 .3-1.8 1.6zM206.1 183.2l.2 .1-1.6 1.9zM205.9 183.1l.2 .1-1.4 2zM205.6 183.1h.3l-1.2 2.1zM205.3 183.1h.3l-.9 2.1zM205.1 183.2l.2-.1-.6 2.1zM204.8 183.3l.3-.1-.4 2z"/>
<path d="M204.6 183.5l.2-.2-.1 1.9zM204.6 183.5l.1 1.7-.2-1.5zM204.5 183.7l.2 1.5zM204.4 184l.3 1.2zM204.3 184.2l.4 1zM204.3 184.5l.4 .7zM204.4 184.8l.3 .4zM204.5 185l.2 .2zM219.9 195.7l.8 .7-2.2 1.4zM228.8 217.1l2.2-1.4-1.4 2.1zM154.9 237.6l2.1-1.4-1.4 2.1zM187.9 241.6l2.2-1.4-1.4 2.2z"/>
</g>
<text font-size="12.6" x="53.7" y="23.2">CONJUNTO SOLDADO SOPORTE BASE ASIENTO SILVER V027</text>
<text font-size="9.4" x="128.9" y="35">SIL‐027‐BASE‐01 (1 CONJUNTO SOLDADO)</text>
<g font-size="7.9">
<text x="189.4" y="44.5">ID REF: 2564</text>
<text x="27.7" y="257">IMPORTANTE:</text>
</g>
<text font-size="6.3" x="27.7" y="264.6">Se suelda primeramente la chapa ITEM 6, a continuación se sueldan las chapas ITEM 3.</text>
<g font-size="4.7">
<text x="304.6" y="261.2">Planos fabricación</text>
<text x="304.6" y="266.6">soporte base asiento</text>
<text x="304.6" y="272">Silver V027</text>
</g>
<g font-size="4.2">
<text x="34" y="9.6">6</text>
<text x="104" y="9.6">5</text>
<text x="174" y="9.6">4</text>
<text x="244" y="9.6">3</text>
<text x="314" y="9.6">2</text>
<text x="384" y="9.6">1</text>
<text x="6.8" y="38.7">D</text>
<text x="410.6" y="38.7">D</text>
<text x="7" y="112.9">C</text>
<text x="410.8" y="112.9">C</text>
<text x="7" y="187.1">B</text>
<text x="410.8" y="187.1">B</text>
<text x="7" y="261.3">A</text>
<text x="410.8" y="261.3">A</text>
<text x="34" y="290.4">6</text>
<text x="104" y="290.4">5</text>
<text x="174" y="290.4">4</text>
<text x="244" y="290.4">3</text>
<text x="314" y="290.4">2</text>
<text x="384" y="290.4">1</text>
</g>
<g font-size="3.9">
<text x="328.3" y="41.3">Una vez soldadas las piezas ITEM 4 e ITEM 8</text>
<text x="328.3" y="45.7">se ponen contra el tubo, en la mitad.</text>
<text x="132.7" y="51.1">3</text>
<text x="156.7" y="53.1">7</text>
<text x="41.5" y="71">1</text>
<text x="171.5" y="70.9">3</text>
<text x="251.5" y="74.7">7</text>
<text x="283.5" y="76.8">3</text>
<text x="244.9" y="100.3">6</text>
<text x="89" y="106">5</text>
<text x="176.2" y="128">1</text>
<text x="34.6" y="136.8">2</text>
<text x="102.6" y="154.6">7</text>
<text x="150.7" y="154.4">6</text>
<text x="80.9" y="159.2">2</text>
<text x="279.1" y="162.9">4</text>
<text x="104.1" y="179.7">3</text>
<text x="214.1" y="176">1</text>
<text x="254.5" y="183.4">ITEM</text>
<text x="264.5" y="183.4">QTY</text>
<text x="277.7" y="183.4">PART NUMBER</text>
<text x="345" y="183.4">DESCRIPTION</text>
<text x="226.8" y="189.7">5</text>
<text x="257.6" y="188.7">1</text>
<text x="266.7" y="188.7">1</text>
<text x="272.8" y="188.7">SIL‐027‐CBASE‐01</text>
<text x="308.3" y="188.8">Chapa inferior asiento Silver, espesor 4 mm</text>
<text x="257.6" y="194">2</text>
<text x="266.7" y="194">2</text>
<text x="272.8" y="194">SIL‐027‐CIAS‐01</text>
<text x="308.3" y="194.1">Chapa guía asiento Silver, espesor 4 mm</text>
<text x="257.6" y="199.3">3</text>
<text x="266.7" y="199.3">2</text>
<text x="272.8" y="199.3">SIL‐027‐CMED‐01</text>
<text x="308.3" y="199.4">Chapa Sujeción Tubo Rigidizador Resorte, espesor 4 mm</text>
<text x="257.6" y="210">5</text>
<text x="257.6" y="204.6">4</text>
<text x="266.7" y="210">1</text>
<text x="266.7" y="204.6">1</text>
<text x="272.8" y="210">SIL‐027‐CSIF‐01</text>
<text x="272.8" y="204.6">SIL‐027‐CRIT‐01</text>
<text x="308.3" y="204.7">Chapa rigidizadora inferior asiento Silver, espesor 5 mm</text>
<text x="257.6" y="215.3">6</text>
<text x="266.7" y="215.3">1</text>
<text x="272.8" y="215.3">SIL‐027‐TUBI‐01</text>
<text x="308.3" y="210.1">Chapa rigidizadora superior asiento Silver, espesor 4 mm</text>
<text x="308.3" y="215.3">Tubo Rigidizador</text>
<text x="257.6" y="220.6">7</text>
<text x="266.7" y="220.6">1</text>
<text x="272.8" y="220.6">SIL‐027‐TUBM‐01</text>
<text x="308.3" y="220.7">Tubo Rigidizador Resorte</text>
<text x="219.1" y="227.7">2</text>
<text x="148.2" y="245.3">4</text>
<text x="178.8" y="251.8">2</text>
<text x="358.5" y="274.9">SIL‐027‐BASE‐01‐MET02</text>
<text x="358.5" y="279.4">2564</text>
</g>
<g font-size="3.1">
<text x="312.8" y="246.8">Tolerancias para dimensiones lineales y angulares sin indicación individual</text>
<text x="312.8" y="250.4">de tolerancia, según ISO 2768‐1:1989</text>
<text x="312.8" y="254">Zonas de rugosidad no especificada, Ra 3.2</text>
<text x="357.9" y="286.4">02</text>
<text x="377.7" y="285.6">A3</text>
<text x="397" y="285.9">1 /7</text>
</g>
<g font-size="2.4">
<text x="271.2" y="244.4">MATERIAL:</text>
<text x="271.3" y="251.9">ACABADO SUPERFICIAL:</text>
<text x="271.3" y="254.6">Negro Satinado Liso</text>
<text x="271.2" y="259.7">SCALE:</text>
<text x="350.6" y="260.8">DRAWN: Carlos Ruiz Madrigal</text>
<text x="391.2" y="260.6">31/03/2016</text>
<text x="350.6" y="267">CHECKED: Antonio Garcia</text>
<text x="391.2" y="266.6">31/03/2016</text>
<text x="350.7" y="271.4">DWG NO:</text>
<text x="350.8" y="276.8">Id. Ref:</text>
<text x="350.8" y="282.8">REV</text>
<text x="371.2" y="282.9">SIZE</text>
<text x="390.9" y="282.9">SHEET</text>
</g>
</svg>
